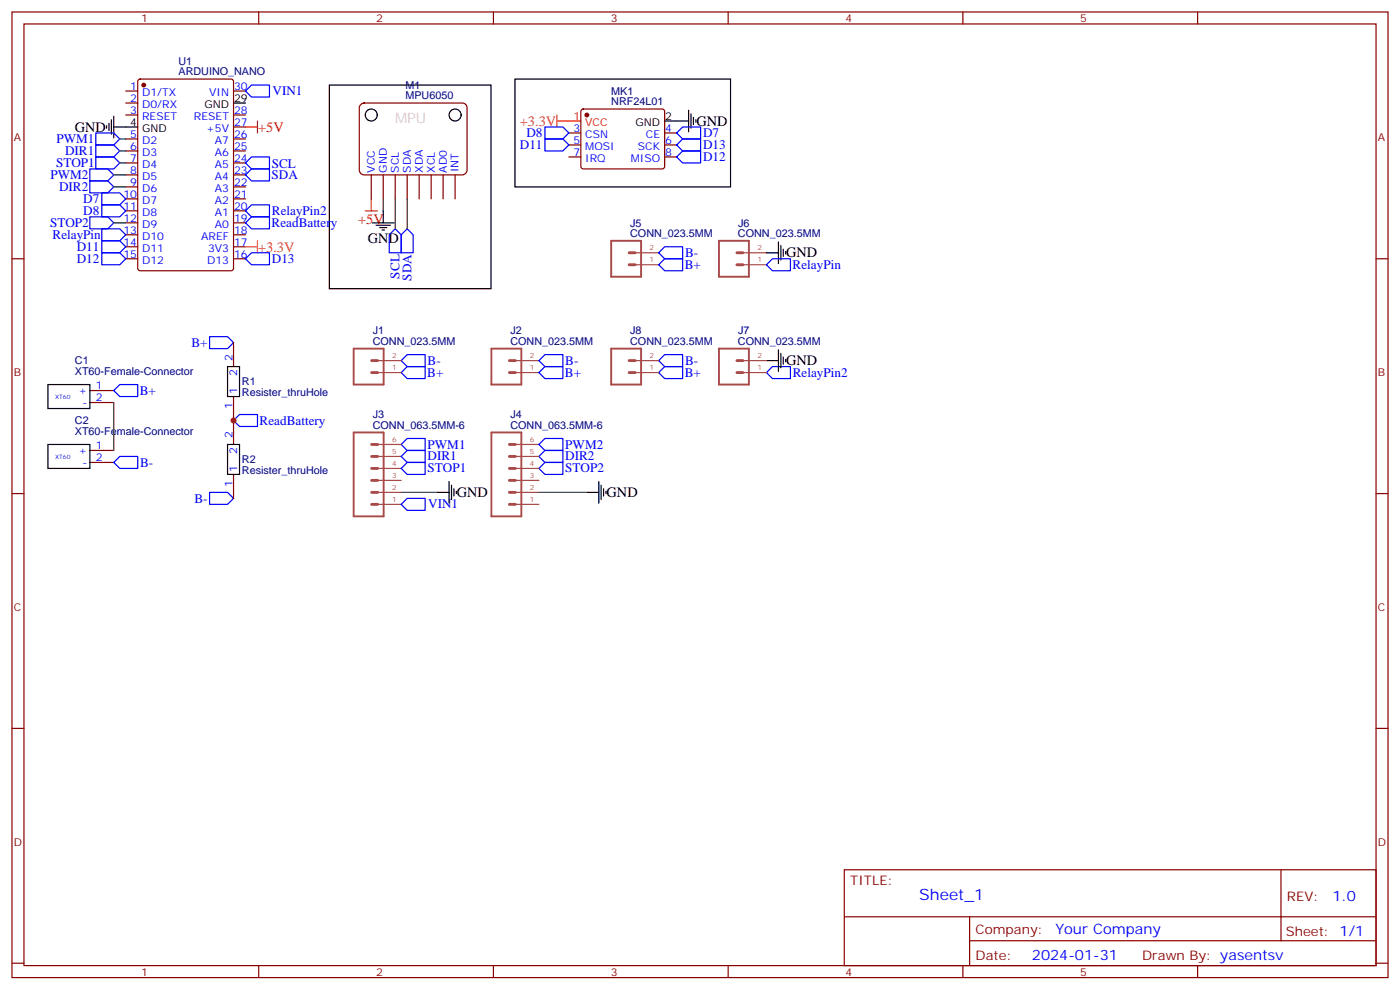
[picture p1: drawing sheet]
<svg xmlns="http://www.w3.org/2000/svg" width="412mm" height="292mm" viewBox="0 0 412 292" stroke-linecap="round" stroke-linejoin="round" font-family="sans-serif">
<g fill="none" stroke="#870000" stroke-width=".35">
<path d="M3.5 3.5h405.4v284.4h-405.4zM7.1 7.1h398.2v277.2h-398.2zM76.2 3.5v3.6M145.3 3.5v3.6M214.5 3.5v3.6M283.6 3.5v3.6M352.8 3.5v3.6M37 26.8h3.6M37 30.3h3.6M37 33.9h3.6M40.8 23.5l.5-.2h26.8l.6 .4 .1 55.3-.5 .7h-27l-.7-.4v-55.3zM68.8 26.8h3.5"/>
<path d="M68.8 33.9h3.5M68.8 37.4h3.5M167.6 39.2h3.5M171.3 32.3l.5-.2h23.3l.5 .2 .2 .5-.1 16.5-.6 .4h-23.6l-.4-.7v-16.2zM195.8 39.2h3.5M37 40.9h3.6M37 44.4h3.6M37 48h3.6M37 51.5h3.6M37 55h3.6M37 58.6h3.6M68.8 40.9h3.5"/>
<path d="M68.8 44.4h3.5M68.8 48h3.5M68.8 51.5h3.5M68.8 55h3.5M68.8 58.6h3.5M109.4 51.5v7.1M112.9 51.5v7.1M116.4 51.5v7.1M119.9 51.5v7.1M123.5 51.5v7.1M127 51.5v7.1M130.5 51.5v7.1"/>
<path d="M134.1 51.5v7.1M167.6 46.2h3.5M167.6 42.7h3.5M195.8 46.2h3.5M195.8 42.7h3.5M3.5 76.2h3.6M37 76.2h3.6M37 62.1h3.6M37 65.6h3.6M37 69.1h3.6M37 72.7h3.6M68.8 76.2h3.5"/>
<path d="M68.8 62.1h3.5M68.8 65.6h3.5M68.8 69.1h3.5M68.8 72.7h3.5M405.3 76.2h3.6M26.5 115h7M26.5 118.5h7M68.8 100.9v7M68.8 116.8v14.1M26.5 132.6h7M26.5 136.2h7M68.8 139.7v7.1"/>
<path d="M3.5 145.3h3.6M405.3 145.3h3.6M3.5 214.5h3.6M405.3 214.5h3.6M248.7 256.1h156.6v28.2h-156.6zM377.3 256.1v20.9M248.7 270h156.5M285.6 277h119.6M285.6 270v14.1M3.5 283.6h3.6M76.2 284.3v3.6M145.3 284.3v3.6"/>
<path d="M214.5 284.3v3.6M283.6 284.3v3.6M352.8 284.3v3.6M405.3 283.6h3.6"/>
</g>
<g fill="#870000" stroke="#870000" stroke-width=".35">
<circle cx="42.3" cy="25" r=".53"/>
<circle cx="172.9" cy="33.9" r=".53"/>
</g>
<g fill="none" stroke="#000" stroke-width=".35">
<path d="M31.4 37v.7M32.1 36.3v2.2M32.8 35.3v4.2M33.5 37.4h7.1M33.5 34.2v6.4M68.8 30.3h3.5M97 25h47.6v60h-47.6zM151.7 23.3h63.5v31.7h-63.5zM195.8 35.6h7M202.8 32.5v6.3M203.6 33.5v4.2M204.3 34.6v2.1"/>
<path d="M205 35.3v.7M109.7 65.6h6.4M110.8 66.3h4.2M111.8 67h2.1M112.5 67.7h.7M112.9 62.1v3.5M225.8 74.4h3.5M229.3 71.3v6.3M230 72.3v4.3M230.7 73.4v2.1M231.4 74.1v.7M14.1 113.2h12.4v7.1h-12.4z"/>
<path d="M67 107.9h3.6v8.9h-3.6zM225.8 106.2h3.5M229.3 103v6.4M230 104.1v4.2M230.7 105.1v2.1M231.4 105.8v.7M14.1 130.9h12.4v7h-12.4zM67 130.9h3.6v8.8h-3.6zM128.8 145h3.5M132.3 141.8v6.4M133 142.9v4.2M133.7 143.9v2.1"/>
<path d="M134.4 144.6v.7M172.9 145h3.5M176.4 141.8v6.4M177.1 142.9v4.2M177.8 143.9v2.1M178.5 144.6v.7"/>
<circle cx="109.4" cy="33.9" r="1.76"/>
<circle cx="134.1" cy="33.9" r="1.76"/>
</g>
<path d="M72.3 37.4h3.5M75.8 35.6v3.6M167.6 35.6h3.5M109.4 58.6v3.5M107.6 62.1h3.5" fill="none" stroke="#f00" stroke-width=".35"/>
<path d="M33.5 51.5h3.5M33.5 55h3.5M35.3 40.9h1.7M35.3 44.4h1.7M35.3 48h1.7M112.9 58.6v3.5M116.4 58.6v8.8M119.9 58.6v8.8M33.5 65.6h3.5M33.5 118.5v14.1M118.2 145h10.6M158.7 145h14.2" fill="none" stroke="#008700" stroke-width=".35"/>
<g fill="none" stroke="#00f" stroke-width=".35">
<path d="M28.2 39.2h5.3l1.8 1.7-1.8 1.8h-5.3zM72.3 26.8l1.8-1.8h5.3v3.6h-5.3zM160.5 37.4h5.3l1.8 1.8-1.8 1.7h-5.3zM201.1 37.4h5.3v3.5h-5.3l-1.8-1.7zM26.5 49.7h5.2l1.8 1.8-1.8 1.8h-5.2zM26.5 53.3h5.2l1.8 1.7-1.8 1.8h-5.2zM28.2 42.7h5.3l1.8 1.7-1.8 1.8h-5.3zM28.2 46.2h5.3l1.8 1.8-1.8 1.7h-5.3zM30 56.8h5.3l1.7 1.8-1.7 1.7h-5.3zM72.3 48l1.8-1.8h5.3v3.5h-5.3zM72.3 51.5l1.8-1.8h5.3v3.6h-5.3zM160.5 40.9h5.3l1.8 1.8-1.8 1.7h-5.3z"/>
<path d="M199.3 46.2l1.8-1.8h5.3v3.6h-5.3zM199.3 42.7l1.8-1.8h5.3v3.5h-5.3zM26.5 63.9h5.2l1.8 1.7-1.8 1.8h-5.2zM30 60.3h5.3l1.7 1.8-1.7 1.8h-5.3zM30 70.9h5.3l1.7 1.8-1.7 1.7h-5.3zM30 74.4h5.3l1.7 1.8-1.7 1.8h-5.3zM30 67.4h5.3l1.7 1.7-1.7 1.8h-5.3zM72.3 76.2l1.8-1.8h5.3v3.6h-5.3zM72.3 65.6l1.8-1.7h5.3v3.5h-5.3zM72.3 62.1l1.8-1.8h5.3v3.6h-5.3zM116.4 67.4l1.8 1.7v5.3h-3.5v-5.3zM119.9 67.4l1.8 1.7v5.3h-3.5v-5.3z"/>
<path d="M194 74.4l1.8-1.7h5.3v3.5h-5.3zM194 78l1.8-1.8h5.3v3.5h-5.3zM225.8 78l1.7-1.8h5.3v3.5h-5.3zM61.7 99.1h5.3l1.8 1.8-1.8 1.8h-5.3zM33.5 115l1.8-1.8h5.3v3.6h-5.3zM118.2 109.7l1.7-1.8h5.3v3.6h-5.3zM119.9 104.4h5.3v3.5h-5.3l-1.7-1.7zM158.7 106.2l1.8-1.8h5.3v3.5h-5.3zM158.7 109.7l1.8-1.8h5.3v3.6h-5.3zM194 109.7l1.8-1.8h5.3v3.6h-5.3zM194 106.2l1.8-1.8h5.3v3.5h-5.3zM225.8 109.7l1.7-1.8h5.3v3.6h-5.3z"/>
<path d="M33.5 136.2l1.8-1.8h5.3v3.5h-5.3zM70.6 122.1h5.2v3.5h-5.2l-1.8-1.8zM118.2 130.9l1.7-1.8h5.3v3.5h-5.3zM118.2 134.4l1.7-1.8h5.3v3.6h-5.3zM118.2 137.9l1.7-1.7h5.3v3.5h-5.3zM158.7 137.9l1.8-1.7h5.3v3.5h-5.3zM158.7 134.4l1.8-1.8h5.3v3.6h-5.3zM158.7 130.9l1.8-1.8h5.3v3.5h-5.3zM61.7 145h5.3l1.8 1.8-1.8 1.7h-5.3zM118.2 148.5l1.7-1.7h5.3v3.5h-5.3z"/>
</g>
<path d="M180 70.9h8.8v10.6h-8.8zM211.8 70.9h8.8v10.6h-8.8zM104.2 102.7h8.8v10.5h-8.8zM144.8 102.7h8.8v10.5h-8.8zM180 102.7h8.8v10.5h-8.8zM211.8 102.7h8.8v10.5h-8.8zM104.2 127.4h8.8v24.6h-8.8zM144.8 127.4h8.8v24.6h-8.8z" fill="none" stroke="#a64a4a" stroke-width=".56"/>
<g fill="none" stroke="#a64a4a" stroke-width=".85">
<path d="M185.3 74.4h1.8M185.3 78h1.8M217.1 74.4h1.7M217.1 78h1.7M109.5 106.2h1.7M109.5 109.7h1.7M150 106.2h1.8M150 109.7h1.8M185.3 106.2h1.8M185.3 109.7h1.8M217.1 106.2h1.7M217.1 109.7h1.7"/>
<path d="M109.5 134.4h1.7M109.5 137.9h1.7M109.5 130.9h1.7M150 134.4h1.8M150 137.9h1.8M150 130.9h1.8M109.5 141.5h1.7M109.5 145h1.7M109.5 148.5h1.7M150 141.5h1.8M150 145h1.8M150 148.5h1.8"/>
</g>
<g fill="none" stroke="#a64a4a" stroke-width=".35">
<path d="M187.1 78h6.9M187.1 74.4h6.9M218.8 78h7M218.8 74.4h7M111.2 109.7h7M111.2 106.2h7M151.8 109.7h6.9M151.8 106.2h6.9M187.1 109.7h6.9M187.1 106.2h6.9M218.8 109.7h7M218.8 106.2h7"/>
<path d="M111.2 137.9h7M111.2 134.4h7M111.2 130.9h7M151.8 137.9h6.9M151.8 134.4h6.9M151.8 130.9h6.9M111.2 148.5h7M111.2 145h7M111.2 141.5h7M151.8 148.5h6.9M151.8 145h6.9M151.8 141.5h6.9"/>
</g>
<path d="M164 35.6h3.6M164 33.9v3.5M72.3 72.7h3.5M75.8 70.9v3.5" fill="none" stroke="#f60" stroke-width=".35"/>
<path d="M106.1 30.9l1.1-.6h29a1.41 1.41 0 0 1 1.4 1.5v18.3a1.51 1.51 0 0 1-1.4 1.4h-29a1.51 1.51 0 0 1-1.4-1.4v-18.3z" fill="none" stroke="#800000" stroke-width=".35"/>
<circle cx="68.8" cy="123.8" r=".88" fill="#c00"/>
<text font-size="4.6" fill="#00f" x="270.8" y="265.1">Sheet_1</text>
<g font-size="4.2">
<text x="22.1" y="38.8">GND</text>
<text x="205.1" y="37.1">GND</text>
<text x="108.3" y="71.6">GND</text>
<text x="231.6" y="75.8">GND</text>
<text x="231.6" y="107.6">GND</text>
<text x="134.6" y="146.4">GND</text>
<text x="178.7" y="146.4">GND</text>
</g>
<g font-size="4.2" fill="#f00">
<text x="76" y="38.8">+5V</text>
<text x="105.5" y="66">+5V</text>
</g>
<text font-size="4.2" fill="#ccc" x="116.4" y="36.1">MPU</text>
<g font-size="4.2" fill="#f60">
<text x="153.1" y="37.1">+3.3V</text>
<text x="76" y="74.1">+3.3V</text>
</g>
<g font-size="4.2" fill="#00f">
<text x="392.5" y="265.4">1.0</text>
<text x="310.9" y="274.9">Your Company</text>
<text x="304" y="282.7">2024-01-31</text>
</g>
<g font-size="3.9" fill="#00f">
<text x="80.3" y="28">VIN1</text>
<text x="155.1" y="40.4">D8</text>
<text x="207.1" y="40.4">D7</text>
<text x="16.6" y="42">PWM1</text>
<text x="19.2" y="45.7">DIR1</text>
<text x="153.1" y="44">D11</text>
<text x="207.1" y="43.9">D13</text>
<text x="207.1" y="47.4">D12</text>
<text x="14.9" y="52.8">PWM2</text>
<text x="16.5" y="49.2">STOP1</text>
<text x="80" y="52.8">SDA</text>
<text x="80" y="49.3">SCL</text>
<text x="17.4" y="56.3">DIR2</text>
<text x="24.5" y="59.8">D7</text>
<text x="24.5" y="63.4">D8</text>
<text x="80.1" y="63.3">RelayPin2</text>
<text x="14.7" y="66.9">STOP2</text>
<text x="15.5" y="70.4">RelayPin</text>
<text x="80" y="66.9">ReadBattery</text>
<text x="22.6" y="73.9">D11</text>
<text x="22.6" y="77.5">D12</text>
<text x="80.1" y="77.4">D13</text>
<text x="201.8" y="75.8">B-</text>
<text x="117.7" y="82" transform="rotate(-90 117.7 82)">SCL</text>
<text x="121.2" y="82.7" transform="rotate(-90 121.2 82.7)">SDA</text>
<text x="201.7" y="79.3">B+</text>
<text x="233.5" y="79.2">RelayPin</text>
<text x="56.4" y="102.2">B+</text>
<text x="125.9" y="107.5">B-</text>
<text x="166.5" y="107.5">B-</text>
<text x="201.8" y="107.5">B-</text>
<text x="125.8" y="111.1">B+</text>
<text x="166.4" y="111.1">B+</text>
<text x="201.7" y="111.1">B+</text>
<text x="233.5" y="110.9">RelayPin2</text>
<text x="41.2" y="116.4">B+</text>
<text x="76.5" y="125.1">ReadBattery</text>
<text x="41.3" y="137.5">B-</text>
<text x="125.9" y="135.6">DIR1</text>
<text x="125.9" y="132.2">PWM1</text>
<text x="166.5" y="135.6">DIR2</text>
<text x="166.5" y="132.1">PWM2</text>
<text x="125.9" y="139.1">STOP1</text>
<text x="166.5" y="139.1">STOP2</text>
<text x="57.3" y="148">B-</text>
<text x="126.1" y="149.7">VIN1</text>
</g>
<g font-size="3.9" fill="#800">
<text x="250.5" y="260.7">TITLE:</text>
<text x="379.1" y="265.4">REV:</text>
<text x="287.4" y="274.9">Company:</text>
<text x="378.7" y="275.5">Sheet: 1/1</text>
<text x="287.4" y="282.6">Date:</text>
<text x="336.4" y="282.7">Drawn By: yasentsv</text>
</g>
<g font-size="3.2" fill="#800">
<text x="41.6" y="6.5">1</text>
<text x="110.8" y="6.5">2</text>
<text x="179.9" y="6.5">3</text>
<text x="249.1" y="6.5">4</text>
<text x="318.2" y="6.5">5</text>
<text x="4.1" y="41.6">A</text>
<text x="405.9" y="41.6">A</text>
<text x="4.1" y="110.8">B</text>
<text x="405.9" y="110.8">B</text>
<text x="4.1" y="179.9">C</text>
<text x="405.9" y="179.9">C</text>
<text x="4.1" y="249.1">D</text>
<text x="405.9" y="249.1">D</text>
<text x="41.6" y="287.3">1</text>
<text x="110.8" y="287.3">2</text>
<text x="179.9" y="287.3">3</text>
<text x="249.1" y="287.3">4</text>
<text x="318.2" y="287.3">5</text>
</g>
<g font-size="3.2" fill="#000080">
<text x="52.6" y="22.2">ARDUINO_NANO</text>
<text x="52.6" y="19.1">U1</text>
<text x="119.4" y="29.3">MPU6050</text>
<text x="119.4" y="26.2">M1</text>
<text x="180.1" y="27.9">MK1</text>
<text x="180.1" y="31">NRF24L01</text>
<text x="185.6" y="69.8">CONN_023.5MM</text>
<text x="185.6" y="66.7">J5</text>
<text x="217.4" y="69.8">CONN_023.5MM</text>
<text x="217.4" y="66.7">J6</text>
<text x="109.8" y="101.6">CONN_023.5MM</text>
<text x="109.8" y="98.5">J1</text>
<text x="150.4" y="101.6">CONN_023.5MM</text>
<text x="150.4" y="98.5">J2</text>
<text x="185.6" y="101.6">CONN_023.5MM</text>
<text x="185.6" y="98.5">J8</text>
<text x="217.4" y="101.6">CONN_023.5MM</text>
<text x="217.4" y="98.5">J7</text>
<text x="22.1" y="107.2">C1</text>
<text x="22.1" y="110.4">XT60-Female-Connector</text>
<text x="71.3" y="113.5">R1</text>
<text x="71.3" y="116.7">Resister_thruHole</text>
<text x="22.1" y="124.9">C2</text>
<text x="109.8" y="123.1">J3</text>
<text x="150.4" y="123.1">J4</text>
<text x="22.1" y="128.1">XT60-Female-Connector</text>
<text x="109.8" y="126.3">CONN_063.5MM-6</text>
<text x="150.4" y="126.3">CONN_063.5MM-6</text>
<text x="71.3" y="136.4">R2</text>
<text x="71.3" y="139.6">Resister_thruHole</text>
</g>
<g font-size="3.2" fill="#00f">
<text x="38.4" y="26.5">1</text>
<text x="38.4" y="30">2</text>
<text x="41.9" y="28.2">D1/TX</text>
<text x="61.6" y="28.2">VIN</text>
<text x="69" y="26.5">30</text>
<text x="38.4" y="33.5">3</text>
<text x="41.9" y="31.8">D0/RX</text>
<text x="41.9" y="35.3">RESET</text>
<text x="57.1" y="35.3">RESET</text>
<text x="69" y="33.5">28</text>
<text x="38.4" y="40.6">5</text>
<text x="60.7" y="38.8">+5V</text>
<text x="69" y="40.6">26</text>
<text x="69" y="37">27</text>
<text x="168.9" y="38.8">3</text>
<text x="172.4" y="40.6">CSN</text>
<text x="190.3" y="40.6">CE</text>
<text x="196" y="38.8">4</text>
<text x="38.4" y="44.1">6</text>
<text x="38.4" y="47.6">7</text>
<text x="41.9" y="42.3">D2</text>
<text x="41.9" y="45.9">D3</text>
<text x="63.3" y="45.9">A6</text>
<text x="63.3" y="42.3">A7</text>
<text x="69" y="47.6">24</text>
<text x="69" y="44.1">25</text>
<text x="168.9" y="42.3">5</text>
<text x="168.9" y="45.9">7</text>
<text x="172.4" y="44.1">MOSI</text>
<text x="172.4" y="47.6">IRQ</text>
<text x="185.8" y="47.6">MISO</text>
<text x="187.9" y="44.1">SCK</text>
<text x="196" y="45.9">8</text>
<text x="196" y="42.3">6</text>
<text x="38.4" y="51.2">8</text>
<text x="41.9" y="49.4">D4</text>
<text x="41.9" y="52.9">D5</text>
<text x="63.3" y="52.9">A4</text>
<text x="63.3" y="49.4">A5</text>
<text x="69" y="51.2">23</text>
<text x="110.4" y="50.8" transform="rotate(-90 110.4 50.8)">VCC</text>
<text x="113.9" y="50.8" transform="rotate(-90 113.9 50.8)">GND</text>
<text x="117.5" y="50.8" transform="rotate(-90 117.5 50.8)">SCL</text>
<text x="121" y="50.8" transform="rotate(-90 121 50.8)">SDA</text>
<text x="124.5" y="50.8" transform="rotate(-90 124.5 50.8)">XDA</text>
<text x="128.1" y="50.8" transform="rotate(-90 128.1 50.8)">XCL</text>
<text x="131.6" y="50.8" transform="rotate(-90 131.6 50.8)">AD0</text>
<text x="135.1" y="50.7" transform="rotate(-90 135.1 50.7)">INT</text>
<text x="36.4" y="58.2">10</text>
<text x="38.4" y="54.7">9</text>
<text x="41.9" y="56.4">D6</text>
<text x="41.9" y="60">D7</text>
<text x="63.3" y="60">A2</text>
<text x="63.3" y="56.4">A3</text>
<text x="69" y="58.2">21</text>
<text x="69" y="54.7">22</text>
<text x="36.4" y="61.7">11</text>
<text x="36.4" y="65.3">12</text>
<text x="41.9" y="63.5">D8</text>
<text x="63.3" y="63.5">A1</text>
<text x="69" y="65.3">19</text>
<text x="69" y="61.7">20</text>
<text x="36.4" y="68.8">13</text>
<text x="41.9" y="67">D9</text>
<text x="41.9" y="70.6">D10</text>
<text x="59.3" y="70.6">AREF</text>
<text x="63.3" y="67">A0</text>
<text x="69" y="68.8">18</text>
<text x="36.4" y="72.3">14</text>
<text x="36.4" y="75.8">15</text>
<text x="41.9" y="74.1">D11</text>
<text x="41.9" y="77.6">D12</text>
<text x="61" y="77.6">D13</text>
<text x="61.3" y="74.1">3V3</text>
<text x="69" y="75.8">16</text>
<text x="69" y="72.3">17</text>
<text x="68.4" y="106.2" transform="rotate(-90 68.4 106.2)">2</text>
<text x="69.8" y="110.7" transform="rotate(-90 69.8 110.7)">2</text>
<text x="23.2" y="116.1">+</text>
<text x="24.3" y="119.6">-</text>
<text x="28.2" y="114.7">1</text>
<text x="28.2" y="118.2">2</text>
<text x="69.8" y="116.1" transform="rotate(-90 69.8 116.1)">1</text>
<text x="68.4" y="120.5" transform="rotate(-90 68.4 120.5)">1</text>
<text x="68.4" y="129.1" transform="rotate(-90 68.4 129.1)">2</text>
<text x="23.2" y="133.7">+</text>
<text x="24.3" y="137.2">-</text>
<text x="28.2" y="132.3">1</text>
<text x="28.2" y="135.8">2</text>
<text x="69.8" y="133.6" transform="rotate(-90 69.8 133.6)">2</text>
<text x="68.4" y="143.5" transform="rotate(-90 68.4 143.5)">1</text>
<text x="69.8" y="139" transform="rotate(-90 69.8 139)">1</text>
</g>
<g font-size="3.2">
<text x="69" y="30">29</text>
<text x="60.2" y="31.8">GND</text>
<text x="196" y="35.3">2</text>
<text x="38.4" y="37">4</text>
<text x="41.9" y="38.8">GND</text>
<text x="187.2" y="37">GND</text>
</g>
<g font-size="3.2" fill="#f00">
<text x="168.9" y="35.3">1</text>
<text x="172.4" y="37">VCC</text>
</g>
<g font-size="2.1" fill="#a54b4b">
<text x="191.4" y="77.3">1</text>
<text x="191.4" y="73.7">2</text>
<text x="223.1" y="77.3">1</text>
<text x="223.1" y="73.7">2</text>
<text x="115.5" y="105.5">2</text>
<text x="156.1" y="105.5">2</text>
<text x="191.4" y="105.5">2</text>
<text x="223.1" y="105.5">2</text>
<text x="115.5" y="109">1</text>
<text x="156.1" y="109">1</text>
<text x="191.4" y="109">1</text>
<text x="223.1" y="109">1</text>
<text x="115.5" y="130.2">6</text>
<text x="156.1" y="130.2">6</text>
<text x="115.5" y="137.2">4</text>
<text x="115.5" y="133.7">5</text>
<text x="156.1" y="137.2">4</text>
<text x="156.1" y="133.7">5</text>
<text x="115.5" y="140.8">3</text>
<text x="156.1" y="140.8">3</text>
<text x="115.5" y="147.8">1</text>
<text x="115.5" y="144.3">2</text>
<text x="156.1" y="147.8">1</text>
<text x="156.1" y="144.3">2</text>
</g>
<g font-size="1.8" fill="#00f">
<text x="16.2" y="117.5">XT60</text>
<text x="16.2" y="135.1">XT60</text>
</g>
</svg>
